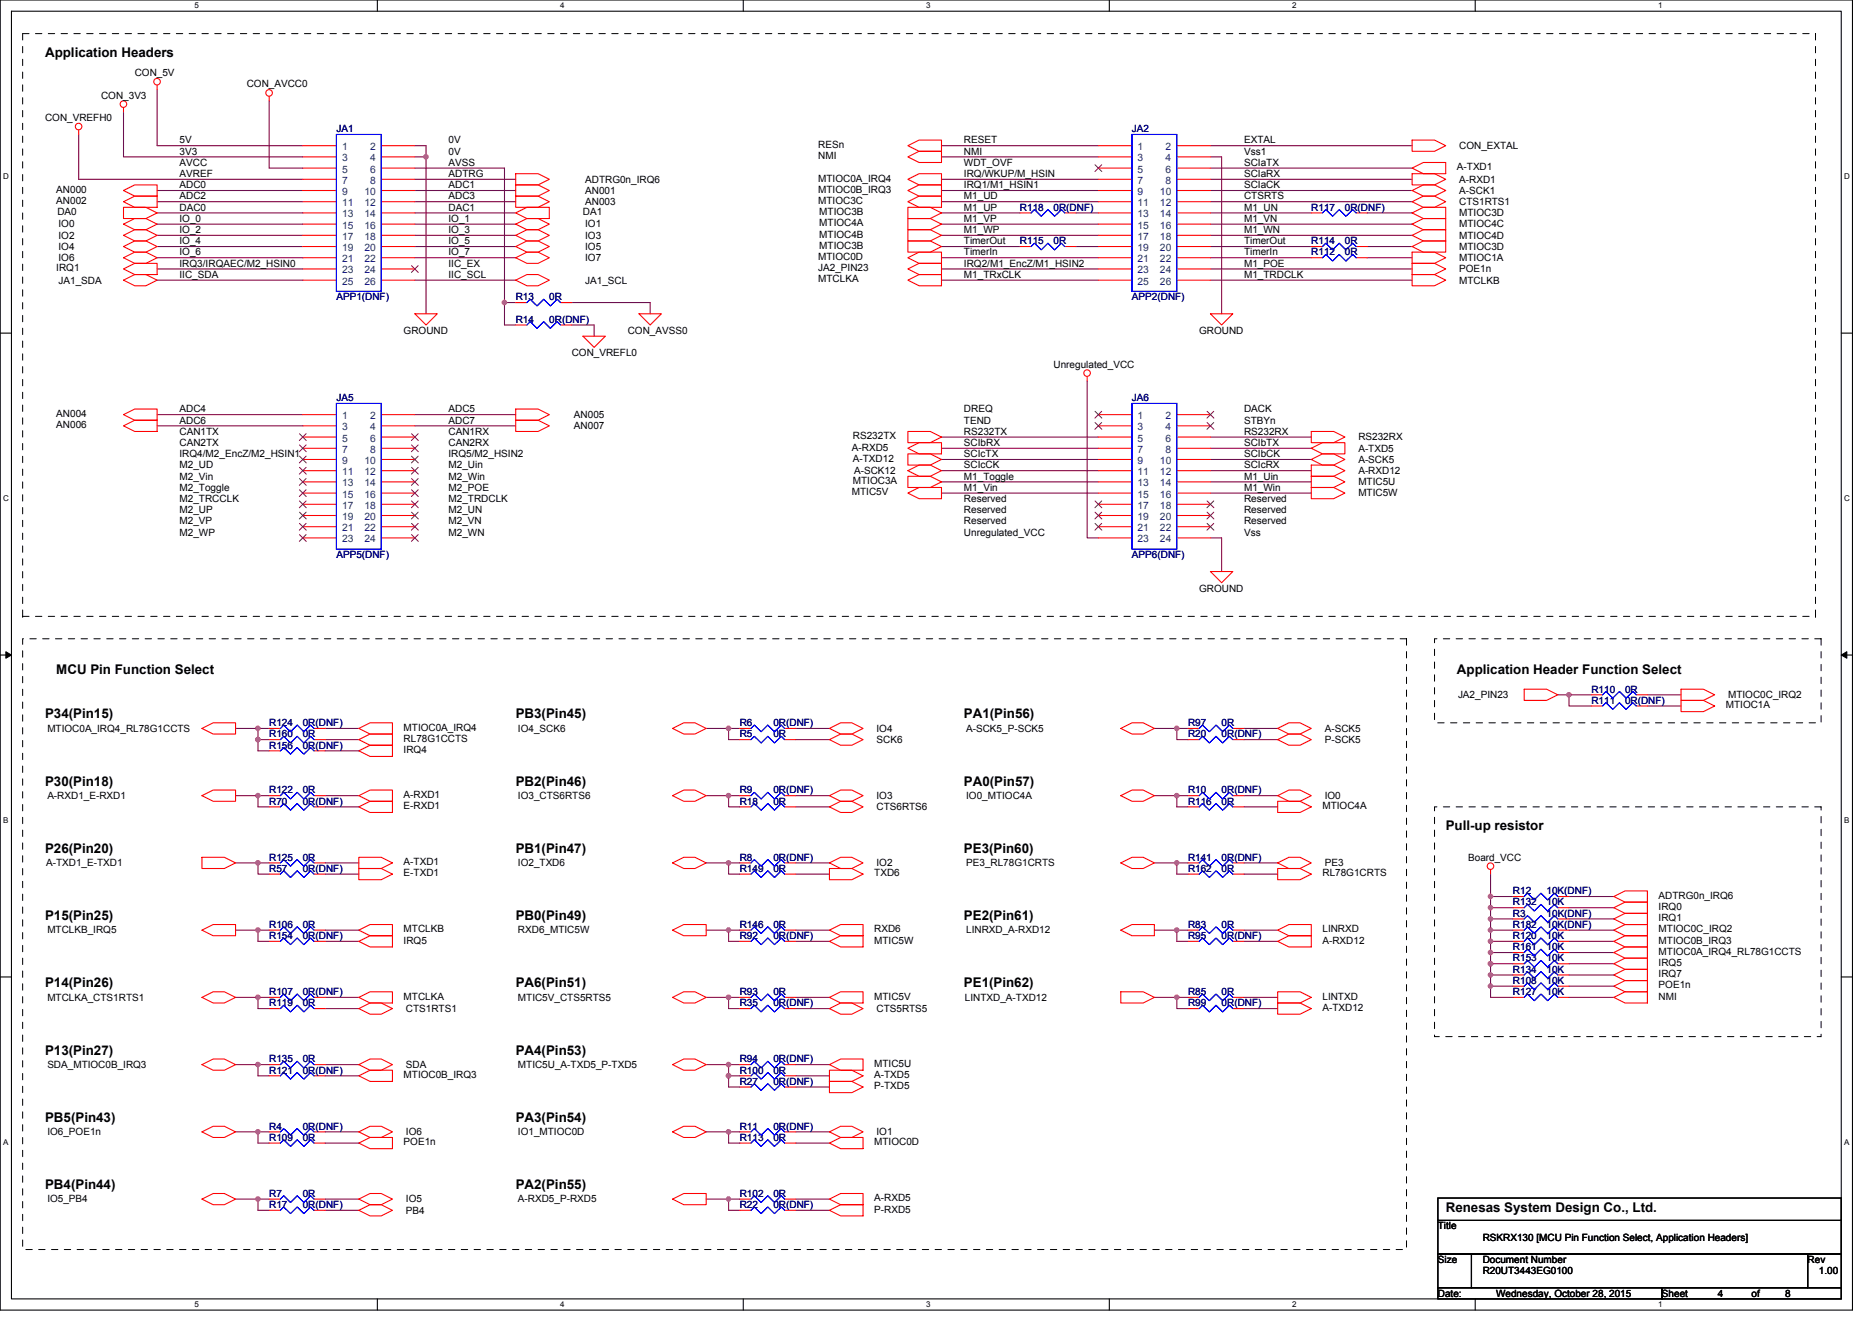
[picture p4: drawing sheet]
<svg xmlns="http://www.w3.org/2000/svg" width="297mm" height="210mm" viewBox="0 0 297 210" stroke-linecap="round" stroke-linejoin="round" font-family="sans-serif">
<path d="M0 0h293.9v207.9h-293.9zM1.8 1.8h290.4v204.3h-290.4z" fill="none" stroke="#000" stroke-width=".17"/>
<g fill="#fff">
<path d="M30.8 .2h.7v1.4h-.7z"/>
<path d="M30.8 206.3h.7v1.4h-.7z"/>
</g>
<path d="M59.9 0v1.8M59.9 206.1v1.8" fill="none" stroke="#000" stroke-width=".17"/>
<g fill="#fff">
<path d="M88.9 .2h.7v1.4h-.7z"/>
<path d="M88.9 206.3h.7v1.4h-.7z"/>
</g>
<path d="M117.9 0v1.8M117.9 206.1v1.8" fill="none" stroke="#000" stroke-width=".17"/>
<g fill="#fff">
<path d="M147 .2h.7v1.4h-.7z"/>
<path d="M147 206.3h.7v1.4h-.7z"/>
</g>
<path d="M176 0v1.8M176 206.1v1.8" fill="none" stroke="#000" stroke-width=".17"/>
<g fill="#fff">
<path d="M205 .2h.7v1.4h-.7z"/>
<path d="M205 206.3h.7v1.4h-.7z"/>
</g>
<path d="M234.1 0v1.8M234.1 206.1v1.8" fill="none" stroke="#000" stroke-width=".17"/>
<g fill="#fff">
<path d="M263.1 .2h.7v1.4h-.7z"/>
<path d="M263.1 206.3h.7v1.4h-.7z"/>
<path d="M.5 27.3h.9v1.4h-.9z"/>
<path d="M292.6 27.3h.9v1.4h-.9z"/>
<path d="M.5 78.4h.9v1.4h-.9z"/>
<path d="M292.6 78.4h.9v1.4h-.9z"/>
</g>
<path d="M0 52.9h1.8M292.2 52.9h1.7" fill="none" stroke="#000" stroke-width=".17"/>
<g fill="#fff">
<path d="M.5 129.5h.8v1.4h-.8z"/>
<path d="M292.6 129.5h.9v1.4h-.9z"/>
</g>
<path d="M0 103.9h1.8M292.2 103.9h1.7" fill="none" stroke="#000" stroke-width=".17"/>
<path d="M.9 103.4l.9 .5-.9 .5zM292.2 103.9l.8-.5v1z" fill="#000" stroke="#000" stroke-width=".16"/>
<g fill="#fff">
<path d="M.5 180.5h.8v1.4h-.8z"/>
<path d="M292.6 180.5h.9v1.4h-.9z"/>
</g>
<path d="M0 155h1.8M292.2 155h1.7M228.2 190.1h64v3.5h-64zM228.2 193.6h64v5.4h-64zM228.2 199h5.3v5.3h-5.3zM233.5 199h53.3v5.3h-53.3zM286.8 199h5.4v5.3h-5.4zM228.2 204.3h35.5v1.8h-35.5zM263.7 204.3h28.5v1.8h-28.5z" fill="none" stroke="#000" stroke-width=".17"/>
<g fill="none" stroke="#800040" stroke-width=".17">
<path d="M19.6 17.8v7.1h28.4M24.9 14.2v8.9h23.1M42.7 16v10.7h5.3M12.5 21.3v7.1h35.5M24.9 30.2h23.1M24.9 32h23.1M24.9 35.6h23.1M24.9 37.3h23.1M24.9 39.1h23.1M24.9 33.8h23.1M65.8 23.1h1.8v1.8h-1.8M65.8 39.1h16"/>
<path d="M65.8 37.3h16M65.8 35.6h16M65.8 28.4h16M65.8 26.7h14.2v21.3M65.8 30.2h16M65.8 32h16M65.8 33.8h16M67.6 24.9v24.9M149.4 24.9h24.9M149.4 39.1h12.4M149.4 32h24.9M149.4 35.6h24.9"/>
<path d="M149.4 37.3h24.9M149.4 23.1h24.9M149.4 28.4h24.9M149.4 30.2h24.9M149.4 33.8h12.4M170.7 39.1h3.6M170.7 33.8h3.6M192.1 39.1h16M192.1 33.8h16M192.1 23.1h32M192.1 28.4h32M192.1 30.2h32"/>
<path d="M192.1 26.7h32M192.1 24.9h1.7v24.9M192.1 32h32M192.1 35.6h32M192.1 37.3h32M217 33.8h7.1M217 39.1h7.1M24.9 40.9h23.1M24.9 42.7h23.1M24.9 44.4h23.1M65.8 44.4h16M65.8 40.9h16"/>
<path d="M81.8 48h-1.8v3.6h1.8M90.7 51.6h3.6v1.7M90.7 48h12.5v1.8M149.4 44.5h24.9M149.4 40.9h24.9M149.4 42.7h24.9M192.1 40.9h16M192.1 42.7h32M192.1 44.4h32M217 40.9h7.1M24.9 65.8h23.1M24.9 67.6h23.1"/>
<path d="M65.8 65.8h16M65.8 67.6h16M149.4 76.5h24.9M149.4 78.2h24.9M149.4 69.3h24.9M149.4 71.1h24.9M149.4 72.9h24.9M149.4 74.7h24.9M172.5 60.5v24.8h1.8M192.1 76.5h16M192.1 78.2h16M192.1 69.3h16"/>
<path d="M192.1 71.1h16M192.1 72.9h16M192.1 74.7h16M192.1 85.3h1.7v5.4M37.4 115.6h3.5M40.9 117.3v1.8h1.8M40.9 115.6v1.7M40.9 117.3h1.8M40.9 115.6h1.8M51.6 117.3h5.3M51.6 115.6h5.3M51.6 119.1h5.3"/>
<path d="M112.1 115.6h3.5M115.6 115.6v1.7h1.8M115.6 115.6h1.8M126.3 117.3h5.3M126.3 115.6h5.3M183.2 115.6h3.5M186.7 115.6h1.8M186.7 115.6v1.7h1.8M197.4 115.6h5.3M197.4 117.3h5.3M247.2 110.2h1.8M249 110.2h3.5"/>
<path d="M249 110.2v1.8h3.5M261.4 110.2h5.3M261.4 112h5.3M37.4 126.2h3.5M37.4 136.9h3.5M40.9 126.2h1.8M40.9 136.9v1.8h1.8M40.9 136.9h1.8M40.9 126.2v1.8h1.8M51.6 128h5.3M51.6 126.2h5.3M51.6 138.7h5.3"/>
<path d="M51.6 136.9h5.3M112.1 126.2h3.5M112.1 136.9h3.5v1.8h1.8M115.6 126.2h1.8M115.6 136.9h1.8M115.6 126.2v1.8h1.8M126.3 128h5.3M126.3 126.2h5.3M126.3 138.7h5.3M126.3 136.9h5.3M183.2 136.9h3.5M183.2 126.2h3.5"/>
<path d="M186.7 126.2h1.8M186.7 136.9h1.8M186.7 126.2v1.8h1.8M186.7 136.9v1.8h1.8M197.4 126.2h5.3M197.4 128h5.3M197.4 136.9h5.3M197.4 138.7h5.3M236.5 138.7v3.5M37.4 147.6h3.5M37.4 158.2h3.5v1.8h1.8M40.9 158.2h1.8"/>
<path d="M40.9 147.6h1.8M40.9 147.6v1.8h1.8M51.6 147.6h5.3M51.6 158.2h5.3M51.6 149.4h5.3M112.1 158.2h3.5M112.1 147.6h3.5M115.6 158.2v1.8h1.8M115.6 147.6v1.8h1.8M115.6 158.2h1.8M115.6 147.6h1.8M126.3 158.2h5.3"/>
<path d="M126.3 147.6h5.3M126.3 149.4h5.3M183.2 147.6h3.5M183.2 158.2h3.5M186.7 147.6v1.8h1.8M186.7 147.6h1.8M186.7 158.2v1.8h1.8M186.7 158.2h1.8M197.4 147.6h5.3M197.4 149.4h5.3M197.4 158.2h5.3M236.5 149.4v1.7"/>
<path d="M236.5 144v1.8M236.5 156.5v1.7h3.6M236.5 142.2h3.6M236.5 145.8h3.6M236.5 145.8v1.8h3.6M236.5 152.9h3.6M236.5 156.5h3.6M236.5 152.9v1.8h3.6M236.5 151.1h3.6M236.5 149.4h3.6M236.5 151.1v1.8M236.5 154.7v1.8"/>
<path d="M236.5 147.6v1.8M236.5 142.2v1.8h3.6M249 145.8h7.1M249 142.2h7.1M249 147.6h7.1M249 152.9h7.1M249 156.5h7.1M249 154.7h7.1M249 158.2h7.1M249 151.1h7.1M249 149.4h7.1M249 144h7.1"/>
<path d="M37.4 179.6h3.5v1.8h1.8M37.4 168.9h3.5v1.8h1.8M40.9 168.9h1.8M40.9 179.6h1.8M51.6 179.6h5.3M51.6 170.7h5.3M51.6 160h5.3M51.6 168.9h5.3M112.1 168.9h3.5M112.1 179.6h3.5M115.6 168.9v1.8M115.6 179.6v1.8h1.8"/>
<path d="M115.6 170.7v1.8h1.8M115.6 168.9h1.8M115.6 179.6h1.8M115.6 170.7h1.8M126.3 168.9h5.3M126.3 179.6h5.3M126.3 170.7h5.3M126.3 172.5h5.3M126.3 160h5.3M197.4 160h5.3M37.4 190.2h3.5M40.9 190.2v1.8h1.8"/>
<path d="M40.9 190.2h1.8M51.6 181.4h5.3M51.6 190.2h5.3M51.6 192h5.3M112.1 190.2h3.5M115.6 190.2v1.8h1.8M115.6 190.2h1.8M126.3 181.4h5.3M126.3 192h5.3M126.3 190.2h5.3"/>
</g>
<g fill="#f0f" stroke="#f0f" stroke-width=".17">
<circle cx="80" cy="48" r=".35"/>
<circle cx="67.6" cy="24.9" r=".35"/>
<circle cx="248.9" cy="110.2" r=".35"/>
<circle cx="236.5" cy="144" r=".35"/>
<circle cx="236.5" cy="145.8" r=".35"/>
<circle cx="236.5" cy="152.9" r=".35"/>
<circle cx="236.5" cy="156.5" r=".35"/>
<circle cx="115.6" cy="158.2" r=".35"/>
<circle cx="40.9" cy="147.6" r=".35"/>
<circle cx="40.9" cy="168.9" r=".35"/>
<circle cx="40.9" cy="117.3" r=".35"/>
<circle cx="40.9" cy="115.6" r=".35"/>
<circle cx="40.9" cy="179.6" r=".35"/>
<circle cx="40.9" cy="158.2" r=".35"/>
<circle cx="40.9" cy="190.2" r=".35"/>
<circle cx="115.6" cy="115.6" r=".35"/>
<circle cx="115.6" cy="126.2" r=".35"/>
<circle cx="115.6" cy="136.9" r=".35"/>
<circle cx="115.6" cy="147.6" r=".35"/>
<circle cx="115.6" cy="168.9" r=".35"/>
<circle cx="115.6" cy="170.7" r=".35"/>
<circle cx="115.6" cy="179.6" r=".35"/>
<circle cx="186.7" cy="126.2" r=".35"/>
<circle cx="186.7" cy="136.9" r=".35"/>
<circle cx="236.5" cy="142.2" r=".35"/>
<circle cx="186.7" cy="147.6" r=".35"/>
<circle cx="186.7" cy="158.2" r=".35"/>
<circle cx="115.6" cy="190.2" r=".35"/>
<circle cx="186.7" cy="115.6" r=".35"/>
<circle cx="236.5" cy="151.1" r=".35"/>
<circle cx="40.9" cy="126.2" r=".35"/>
<circle cx="40.9" cy="136.9" r=".35"/>
<circle cx="236.5" cy="154.7" r=".35"/>
<circle cx="236.5" cy="149.3" r=".35"/>
<circle cx="236.5" cy="147.6" r=".35"/>
</g>
<g fill="none" stroke="#f00" stroke-width=".17">
<path d="M19.6 17.1v.7M24.9 13.5v.7M42.7 15.3v.7M12.5 20.6v.7M19.6 30.2l1.8-.9h3.5v1.8h-3.5zM19.6 32l1.8-.9h3.5v1.8h-3.5zM19.6 32.9h3.6l1.7 .9-1.7 .9h-3.6zM19.6 35.6l1.8-.9h1.8l1.7 .9-1.7 .8h-1.8zM19.6 37.3l1.8-.9h1.8l1.7 .9-1.7 .9h-1.8zM19.6 39.1l1.8-.9h1.8l1.7 .9-1.7 .9h-1.8zM48 33.8h5.4M48 39.1h5.4"/>
<path d="M48 23.1h5.4M48 24.9h5.4M48 26.7h5.4M48 28.4h5.4M48 30.2h5.4M48 32h5.4M48 35.6h5.4M48 37.3h5.4M60.5 33.8h5.3M60.5 39.1h5.3M60.5 23.1h5.3M60.5 24.9h5.3"/>
<path d="M60.5 26.7h5.3M60.5 28.4h5.3M60.5 30.2h5.3M60.5 32h5.3M60.5 35.6h5.3M60.5 37.3h5.3M81.8 33.8l1.8-.9h3.6v1.8h-3.6zM81.8 37.3l1.8-.9h1.8l1.8 .9-1.8 .9h-1.8zM81.8 39.1l1.8-.9h1.8l1.8 .9-1.8 .9h-1.8zM81.8 31.1h3.6l1.8 .9-1.8 .9h-3.6zM81.8 29.3h3.6l1.8 .9-1.8 .9h-3.6zM81.8 35.6l1.8-.9h1.8l1.8 .9-1.8 .8h-1.8z"/>
<path d="M81.8 27.6h3.6l1.8 .8-1.8 .9h-3.6zM144.1 36.4h3.5l1.8 .9-1.8 .9h-3.5zM144.1 23.1l1.7-.9h3.6v1.8h-3.6zM144.1 24.9l1.7-.9h3.6v1.8h-3.6zM144.1 28.4l1.7-.8h3.6v1.7h-3.6zM144.1 30.2l1.7-.9h3.6v1.8h-3.6zM144.1 32l1.7-.9h3.6v1.8h-3.6zM144.1 32.9h3.5l1.8 .9-1.8 .9h-3.5zM144.1 34.7h3.5l1.8 .9-1.8 .8h-3.5zM144.1 38.2h3.5l1.8 .9-1.8 .9h-3.5zM161.8 33.8h1.8M161.8 39.1h1.8"/>
<path d="M168.9 33.8h1.8M168.9 39.1h1.8M174.3 33.8h5.3M174.3 39.1h5.3M174.3 23.1h5.3M174.3 24.9h5.3M174.3 26.7h5.3M174.3 28.4h5.3M174.3 30.2h5.3M174.3 32h5.3M174.3 35.6h5.3M174.3 37.3h5.3"/>
<path d="M186.7 33.8h5.4M186.7 39.1h5.4M186.7 23.1h5.4M186.7 24.9h5.4M186.7 26.7h5.4M186.7 28.4h5.4M186.7 30.2h5.4M186.7 32h5.4M186.7 35.6h5.4M186.7 37.3h5.4M208.1 33.8h1.7M208.1 39.1h1.7"/>
<path d="M215.2 33.8h1.8M215.2 39.1h1.8M224.1 26.7l1.7-.9h3.6v1.8h-3.6zM224.1 37.3l1.7-.9h3.6v1.8h-3.6zM224.1 33.8l1.7-.9h3.6v1.8h-3.6zM224.1 35.6l1.7-.9h3.6v1.7h-3.6zM224.1 27.6h3.5l1.8 .8-1.8 .9h-3.5zM224.1 30.2l1.7-.9h1.8l1.8 .9-1.8 .9h-1.8zM224.1 39.1l1.7-.9h3.6v1.8h-3.6zM224.1 32l1.7-.9h1.8l1.8 .9-1.8 .9h-1.8zM224.1 22.2h3.5l1.8 .9-1.8 .9h-3.5zM19.6 42.7l1.8-.9h3.5v1.8h-3.5z"/>
<path d="M19.6 40.9l1.8-.9h1.8l1.7 .9-1.7 .9h-1.8zM19.6 44.4l1.8-.8h1.8l1.7 .8-1.7 .9h-1.8zM48 40.9h5.4M48 42.7h5.4M48 44.4h5.4M60.5 40.9h5.3M60.5 42.7h5.3M60.5 44.4h5.3M65.8 49.8h3.6l-1.8 1.8zM81.8 48h1.8M81.8 51.6h1.8M81.8 40.9l1.8-.9h1.8l1.8 .9-1.8 .9h-1.8z"/>
<path d="M81.8 44.4l1.8-.8h1.8l1.8 .8-1.8 .9h-1.8zM88.9 48h1.8M88.9 51.6h1.8M92.5 53.3h3.6l-1.8 1.8zM101.4 49.8h3.5l-1.7 1.8zM144.1 44.5l1.7-.9h3.6v1.7h-3.6zM144.1 40.9l1.7-.9h3.6v1.8h-3.6zM144.1 42.7l1.7-.9h3.6v1.8h-3.6zM172.5 59.7v.8M174.3 40.9h5.3M174.3 42.7h5.3M174.3 44.4h5.3"/>
<path d="M186.7 40.9h5.4M186.7 42.7h5.4M186.7 44.4h5.4M192.1 49.8h3.5l-1.8 1.8zM208.1 40.9h1.7M215.2 40.9h1.8M224.1 41.8h3.5l1.8 .9-1.8 .9h-3.5zM224.1 43.6h3.5l1.8 .9-1.8 .8h-3.5zM224.1 40h3.5l1.8 .9-1.8 .9h-3.5zM19.6 65.8l1.8-.9h3.5v1.8h-3.5zM19.6 67.6l1.8-.9h3.5v1.8h-3.5zM48 65.8h5.4"/>
<path d="M48 67.6h5.4M48 69.3h5.4M48 71.1h5.4M48 72.9h5.4M48 74.7h5.4M48 76.5h5.4M48 78.2h5.4M60.5 65.8h5.3M60.5 67.6h5.3M60.5 69.3h5.3M60.5 71.1h5.3M60.5 72.9h5.3"/>
<path d="M60.5 74.7h5.3M60.5 76.5h5.3M60.5 78.2h5.3M81.8 64.9h3.6l1.8 .9-1.8 .9h-3.6zM81.8 66.7h3.6l1.8 .9-1.8 .9h-3.6zM144.1 78.2l1.7-.9h3.6v1.8h-3.6zM144.1 68.5h3.5l1.8 .8-1.8 .9h-3.5zM144.1 71.1l1.7-.9h3.6v1.8h-3.6zM144.1 75.6h3.5l1.8 .9-1.8 .8h-3.5zM144.1 72h3.5l1.8 .9-1.8 .9h-3.5zM144.1 74.7l1.7-.9h1.8l1.8 .9-1.8 .9h-1.8zM174.3 65.8h5.3"/>
<path d="M174.3 67.6h5.3M174.3 69.3h5.3M174.3 71.1h5.3M174.3 72.9h5.3M174.3 74.7h5.3M174.3 76.5h5.3M174.3 78.2h5.3M186.7 65.8h5.4M186.7 67.6h5.4M186.7 69.3h5.4M186.7 71.1h5.4M186.7 72.9h5.4"/>
<path d="M186.7 74.7h5.4M186.7 76.5h5.4M186.7 78.2h5.4M208.1 75.6h3.5l1.8 .9-1.8 .8h-3.5zM208.1 77.3h3.5l1.8 .9-1.8 .9h-3.5zM208.1 68.5h3.5l1.8 .8-1.8 .9h-3.5zM208.1 71.1l1.7-.9h3.6v1.8h-3.6zM208.1 72.9l1.7-.9h1.8l1.8 .9-1.8 .9h-1.8zM208.1 73.8h3.5l1.8 .9-1.8 .9h-3.5zM48 80h5.4M48 81.8h5.4M48 83.6h5.4"/>
<path d="M48 85.3h5.4M60.5 80h5.3M60.5 81.8h5.3M60.5 83.6h5.3M60.5 85.3h5.3M174.3 80h5.3M174.3 81.8h5.3M174.3 83.6h5.3M174.3 85.3h5.3M186.7 80h5.4M186.7 81.8h5.4M186.7 83.6h5.4"/>
<path d="M186.7 85.3h5.4M192.1 90.7h3.5l-1.8 1.8zM32 115.6l1.8-.9h3.6v1.8h-3.6zM42.7 117.3h1.8M42.7 115.6h1.8M42.7 119.1h1.8M49.8 117.3h1.8M49.8 115.6h1.8M49.8 119.1h1.8M56.9 115.6l1.8-.9h3.6v1.8h-3.6zM56.9 117.3l1.8-.8h3.6v1.7h-3.6zM56.9 119.1l1.8-.9h3.6v1.8h-3.6z"/>
<path d="M106.7 115.6l1.8-.9h1.8l1.8 .9-1.8 .9h-1.8zM117.4 117.3h1.8M117.4 115.6h1.8M124.5 117.3h1.8M124.5 115.6h1.8M131.6 115.6l1.8-.9h1.8l1.7 .9-1.7 .9h-1.8zM131.6 117.3l1.8-.8h1.8l1.7 .8-1.7 .9h-1.8zM177.8 115.6l1.8-.9h1.8l1.8 .9-1.8 .9h-1.8zM188.5 117.3h1.8M188.5 115.6h1.8M195.6 117.3h1.8M195.6 115.6h1.8"/>
<path d="M202.7 115.6l1.8-.9h1.8l1.8 .9-1.8 .9h-1.8zM202.7 117.3l1.8-.8h1.8l1.8 .8-1.8 .9h-1.8zM241.8 109.3h3.6l1.8 .9-1.8 .9h-3.6zM252.5 112h1.8M252.5 110.2h1.8M259.6 112h1.8M259.6 110.2h1.8M266.7 111.1h3.6l1.8 .9-1.8 .9h-3.6zM266.7 109.3h3.6l1.8 .9-1.8 .9h-3.6zM32 126.2l1.8-.9h3.6v1.8h-3.6zM32 136h3.6l1.8 .9-1.8 .9h-3.6zM42.7 138.7h1.8"/>
<path d="M42.7 136.9h1.8M42.7 128h1.8M42.7 126.2h1.8M49.8 138.7h1.8M49.8 136.9h1.8M49.8 128h1.8M49.8 126.2h1.8M56.9 128l1.8-.9h3.6v1.8h-3.6zM56.9 126.2l1.8-.9h3.6v1.8h-3.6zM56.9 136h3.6l1.8 .9-1.8 .9h-3.6zM56.9 137.8h3.6l1.8 .9-1.8 .9h-3.6zM106.7 126.2l1.8-.9h1.8l1.8 .9-1.8 .9h-1.8z"/>
<path d="M106.7 136.9l1.8-.9h1.8l1.8 .9-1.8 .9h-1.8zM117.4 138.7h1.8M117.4 136.9h1.8M117.4 128h1.8M117.4 126.2h1.8M124.5 138.7h1.8M124.5 136.9h1.8M124.5 128h1.8M124.5 126.2h1.8M131.6 137.8h3.6l1.7 .9-1.7 .9h-3.6zM131.6 126.2l1.8-.9h1.8l1.7 .9-1.7 .9h-1.8zM131.6 128l1.8-.9h1.8l1.7 .9-1.7 .9h-1.8z"/>
<path d="M131.6 136.9l1.8-.9h1.8l1.7 .9-1.7 .9h-1.8zM177.8 126.2l1.8-.9h1.8l1.8 .9-1.8 .9h-1.8zM177.8 136.9l1.8-.9h1.8l1.8 .9-1.8 .9h-1.8zM188.5 138.7h1.8M188.5 136.9h1.8M188.5 128h1.8M188.5 126.2h1.8M195.6 138.7h1.8M195.6 136.9h1.8M195.6 128h1.8M195.6 126.2h1.8M202.7 127.1h3.6l1.8 .9-1.8 .9h-3.6z"/>
<path d="M202.7 137.8h3.6l1.8 .9-1.8 .9h-3.6zM202.7 126.2l1.8-.9h1.8l1.8 .9-1.8 .9h-1.8zM202.7 136.9l1.8-.9h1.8l1.8 .9-1.8 .9h-1.8zM236.5 138v.7M32 158.2l1.8-.8h1.8l1.8 .8-1.8 .9h-1.8zM32 147.6l1.8-.9h3.6v1.8h-3.6zM42.7 149.4h1.8M42.7 147.6h1.8M42.7 158.2h1.8M49.8 149.4h1.8M49.8 147.6h1.8M49.8 158.2h1.8"/>
<path d="M56.9 149.4l1.8-.9h3.6v1.7h-3.6zM56.9 158.2l1.8-.8h3.6v1.7h-3.6zM56.9 147.6l1.8-.9h3.6v1.8h-3.6zM106.7 158.2l1.8-.8h1.8l1.8 .8-1.8 .9h-1.8zM106.7 147.6l1.8-.9h3.6v1.8h-3.6zM117.4 149.4h1.8M117.4 147.6h1.8M117.4 158.2h1.8M124.5 149.4h1.8M124.5 147.6h1.8M124.5 158.2h1.8M131.6 158.2l1.8-.8h3.5v1.7h-3.5z"/>
<path d="M131.6 147.6l1.8-.9h3.5v1.8h-3.5zM131.6 149.4l1.8-.9h3.5v1.7h-3.5zM177.8 147.6l1.8-.9h3.6v1.8h-3.6zM177.8 157.4h3.6l1.8 .8-1.8 .9h-3.6zM188.5 149.4h1.8M188.5 147.6h1.8M188.5 158.2h1.8M195.6 149.4h1.8M195.6 147.6h1.8M195.6 158.2h1.8M202.7 147.6l1.8-.9h3.6v1.8h-3.6zM202.7 149.4l1.8-.9h3.6v1.7h-3.6z"/>
<path d="M202.7 157.4h3.6l1.8 .8-1.8 .9h-3.6zM202.7 159.1h3.6l1.8 .9-1.8 .9h-3.6zM240.1 145.8h1.7M240.1 142.2h1.7M240.1 149.4h1.7M240.1 144h1.7M240.1 147.6h1.7M240.1 158.2h1.7M240.1 154.7h1.7M240.1 152.9h1.7M240.1 151.1h1.7M240.1 156.5h1.7"/>
<path d="M247.2 145.8h1.8M247.2 142.2h1.8M247.2 149.4h1.8M247.2 144h1.8M247.2 147.6h1.8M247.2 158.2h1.8M247.2 154.7h1.8M247.2 152.9h1.8M247.2 151.1h1.8M247.2 156.5h1.8M256.1 142.2l1.7-.8h3.6v1.7h-3.6zM256.1 145.8l1.7-.9h3.6v1.8h-3.6z"/>
<path d="M256.1 147.6l1.7-.9h3.6v1.8h-3.6zM256.1 149.4l1.7-.9h3.6v1.7h-3.6zM256.1 152.9l1.7-.9h3.6v1.8h-3.6zM256.1 156.5l1.7-.9h3.6v1.8h-3.6zM256.1 144l1.7-.9h3.6v1.8h-3.6zM256.1 154.7l1.7-.9h3.6v1.8h-3.6zM256.1 158.2l1.7-.8h3.6v1.7h-3.6zM256.1 151.1l1.7-.9h3.6v1.8h-3.6zM32 179.6l1.8-.9h1.8l1.8 .9-1.8 .9h-1.8zM32 168.9l1.8-.9h1.8l1.8 .9-1.8 .9h-1.8zM42.7 160h1.8M42.7 168.9h1.8"/>
<path d="M42.7 179.6h1.8M42.7 170.7h1.8M49.8 160h1.8M49.8 168.9h1.8M49.8 179.6h1.8M49.8 170.7h1.8M56.9 170.7l1.8-.9h3.6v1.8h-3.6zM56.9 179.6l1.8-.9h1.8l1.8 .9-1.8 .9h-1.8zM56.9 168.9l1.8-.9h1.8l1.8 .9-1.8 .9h-1.8zM56.9 160l1.8-.9h1.8l1.8 .9-1.8 .9h-1.8zM106.7 168.9l1.8-.9h1.8l1.8 .9-1.8 .9h-1.8zM106.7 179.6l1.8-.9h1.8l1.8 .9-1.8 .9h-1.8z"/>
<path d="M117.4 160h1.8M117.4 168.9h1.8M117.4 179.6h1.8M117.4 172.5h1.8M117.4 170.7h1.8M124.5 160h1.8M124.5 168.9h1.8M124.5 179.6h1.8M124.5 172.5h1.8M124.5 170.7h1.8M131.6 168.9l1.8-.9h3.5v1.8h-3.5zM131.6 169.8h3.6l1.7 .9-1.7 .9h-3.6z"/>
<path d="M131.6 171.6h3.6l1.7 .9-1.7 .9h-3.6zM131.6 160l1.8-.9h1.8l1.7 .9-1.7 .9h-1.8zM131.6 179.6l1.8-.9h1.8l1.7 .9-1.7 .9h-1.8zM188.5 160h1.8M195.6 160h1.8M32 190.2l1.8-.8h1.8l1.8 .8-1.8 .9h-1.8zM42.7 181.4h1.8M42.7 190.2h1.8M42.7 192h1.8M49.8 181.4h1.8M49.8 190.2h1.8M49.8 192h1.8"/>
<path d="M56.9 181.4l1.8-.9h3.6v1.7h-3.6zM56.9 190.2l1.8-.8h1.8l1.8 .8-1.8 .9h-1.8zM56.9 192l1.8-.9h1.8l1.8 .9-1.8 .9h-1.8zM106.7 190.2l1.8-.8h3.6v1.7h-3.6zM117.4 181.4h1.8M117.4 190.2h1.8M117.4 192h1.8M124.5 181.4h1.8M124.5 190.2h1.8M124.5 192h1.8M131.6 181.4l1.8-.9h3.5v1.7h-3.5zM131.6 192l1.8-.9h3.5v1.8h-3.5z"/>
<path d="M131.6 190.2l1.8-.8h3.5v1.7h-3.5z"/>
<circle cx="19.6" cy="16.5" r=".52"/>
<circle cx="24.9" cy="13" r=".52"/>
<circle cx="42.7" cy="14.7" r=".52"/>
<circle cx="12.5" cy="20.1" r=".52"/>
<circle cx="172.5" cy="59.2" r=".52"/>
<circle cx="236.5" cy="137.4" r=".52"/>
</g>
<path d="M3.6 5.3h284.5M3.6 5.3v92.5M288.1 5.3h.1M3.6 97.8h284.5M3.6 97.8h.1M288.1 97.8h.1M288.1 97.8v-92.5M3.6 101.3h219.6v96.9h-219.6zM227.6 101.3h61.4v13.4h-61.4zM227.6 128h61.4v36.5h-61.4z" fill="none" stroke="#000" stroke-width=".16" stroke-dasharray="1 1 1 1 1 1 1 1"/>
<g fill="none" stroke="#00f" stroke-width=".17">
<path d="M53.4 21.3h7.1v24.9h-7.1zM163.6 39.1l.5-.5 1.1 1 1.1-1 1 1 1.1-1 .5 .5M163.6 33.8l.5-.5 1.1 1 1.1-1 1 1 1.1-1 .5 .5M179.6 21.3h7.1v24.9h-7.1zM209.8 33.8l.6-.5 1.1 1 1-1 1.1 1 1-1 .6 .5M209.8 39.1l.6-.5 1.1 1 1-1 1.1 1 1-1 .6 .5M83.6 48l.5-.5 1.1 1 1.1-1 1 1 1.1-1 .5 .5M83.6 51.6l.5-.6 1.1 1.1 1.1-1.1 1 1.1 1.1-1.1 .5 .6M209.8 40.9l.6-.5 1.1 1 1-1 1.1 1 1-1 .6 .5M53.4 64h7.1v23.1h-7.1zM179.6 64h7.1v23.1h-7.1zM44.5 117.3l.5-.5 1.1 1.1 1.1-1.1 1 1.1 1.1-1.1 .5 .5"/>
<path d="M44.5 115.6l.5-.6 1.1 1.1 1.1-1.1 1 1.1 1.1-1.1 .5 .6M44.5 119.1l.5-.5 1.1 1.1 1.1-1.1 1 1.1 1.1-1.1 .5 .5M119.2 117.3l.5-.5 1.1 1.1 1-1.1 1.1 1.1 1.1-1.1 .5 .5M119.2 115.6l.5-.6 1.1 1.1 1-1.1 1.1 1.1 1.1-1.1 .5 .6M190.3 115.6l.5-.6 1.1 1.1 1.1-1.1 1 1.1 1.1-1.1 .5 .6M190.3 117.3l.5-.5 1.1 1.1 1.1-1.1 1 1.1 1.1-1.1 .5 .5M254.3 112l.5-.5 1.1 1 1.1-1 1 1 1.1-1 .5 .5M254.3 110.2l.5-.5 1.1 1.1 1.1-1.1 1 1.1 1.1-1.1 .5 .5M44.5 138.7l.5-.5 1.1 1 1.1-1 1 1 1.1-1 .5 .5M44.5 128l.5-.5 1.1 1 1.1-1 1 1 1.1-1 .5 .5M44.5 126.2l.5-.5 1.1 1.1 1.1-1.1 1 1.1 1.1-1.1 .5 .5M44.5 136.9l.5-.5 1.1 1 1.1-1 1 1 1.1-1 .5 .5"/>
<path d="M119.2 138.7l.5-.5 1.1 1 1-1 1.1 1 1.1-1 .5 .5M119.2 136.9l.5-.5 1.1 1 1-1 1.1 1 1.1-1 .5 .5M119.2 128l.5-.5 1.1 1 1-1 1.1 1 1.1-1 .5 .5M119.2 126.2l.5-.5 1.1 1.1 1-1.1 1.1 1.1 1.1-1.1 .5 .5M190.3 136.9l.5-.5 1.1 1 1.1-1 1 1 1.1-1 .5 .5M190.3 138.7l.5-.5 1.1 1 1.1-1 1 1 1.1-1 .5 .5M190.3 128l.5-.5 1.1 1 1.1-1 1 1 1.1-1 .5 .5M190.3 126.2l.5-.5 1.1 1.1 1.1-1.1 1 1.1 1.1-1.1 .5 .5M44.5 147.6l.5-.6 1.1 1.1 1.1-1.1 1 1.1 1.1-1.1 .5 .6M44.5 149.4l.5-.6 1.1 1.1 1.1-1.1 1 1.1 1.1-1.1 .5 .6M44.5 158.2l.5-.5 1.1 1.1 1.1-1.1 1 1.1 1.1-1.1 .5 .5M119.2 149.4l.5-.6 1.1 1.1 1-1.1 1.1 1.1 1.1-1.1 .5 .6"/>
<path d="M119.2 158.2l.5-.5 1.1 1.1 1-1.1 1.1 1.1 1.1-1.1 .5 .5M119.2 147.6l.5-.6 1.1 1.1 1-1.1 1.1 1.1 1.1-1.1 .5 .6M190.3 149.4l.5-.6 1.1 1.1 1.1-1.1 1 1.1 1.1-1.1 .5 .6M190.3 158.2l.5-.5 1.1 1.1 1.1-1.1 1 1.1 1.1-1.1 .5 .5M190.3 147.6l.5-.6 1.1 1.1 1.1-1.1 1 1.1 1.1-1.1 .5 .6M241.8 145.8l.6-.5 1.1 1 1-1 1.1 1 1.1-1 .5 .5M241.8 142.2l.6-.5 1.1 1.1 1-1.1 1.1 1.1 1.1-1.1 .5 .5M241.8 144l.6-.5 1.1 1 1-1 1.1 1 1.1-1 .5 .5M241.8 158.2l.6-.5 1.1 1.1 1-1.1 1.1 1.1 1.1-1.1 .5 .5M241.8 149.4l.6-.6 1.1 1.1 1-1.1 1.1 1.1 1.1-1.1 .5 .6M241.8 154.7l.6-.5 1.1 1 1-1 1.1 1 1.1-1 .5 .5M241.8 152.9l.6-.5 1.1 1 1-1 1.1 1 1.1-1 .5 .5"/>
<path d="M241.8 151.1l.6-.5 1.1 1.1 1-1.1 1.1 1.1 1.1-1.1 .5 .5M241.8 156.5l.6-.6 1.1 1.1 1-1.1 1.1 1.1 1.1-1.1 .5 .6M241.8 147.6l.6-.6 1.1 1.1 1-1.1 1.1 1.1 1.1-1.1 .5 .6M44.5 168.9l.5-.5 1.1 1 1.1-1 1 1 1.1-1 .5 .5M44.5 179.6l.5-.6 1.1 1.1 1.1-1.1 1 1.1 1.1-1.1 .5 .6M44.5 160l.5-.5 1.1 1 1.1-1 1 1 1.1-1 .5 .5M44.5 170.7l.5-.5 1.1 1 1.1-1 1 1 1.1-1 .5 .5M119.2 160l.5-.5 1.1 1 1-1 1.1 1 1.1-1 .5 .5M119.2 172.5l.5-.6 1.1 1.1 1-1.1 1.1 1.1 1.1-1.1 .5 .6M119.2 168.9l.5-.5 1.1 1 1-1 1.1 1 1.1-1 .5 .5M119.2 170.7l.5-.5 1.1 1 1-1 1.1 1 1.1-1 .5 .5M119.2 179.6l.5-.6 1.1 1.1 1-1.1 1.1 1.1 1.1-1.1 .5 .6"/>
<path d="M190.3 160l.5-.5 1.1 1 1.1-1 1 1 1.1-1 .5 .5M44.5 192l.5-.5 1.1 1.1 1.1-1.1 1 1.1 1.1-1.1 .5 .5M44.5 181.4l.5-.6 1.1 1.1 1.1-1.1 1 1.1 1.1-1.1 .5 .6M44.5 190.2l.5-.5 1.1 1.1 1.1-1.1 1 1.1 1.1-1.1 .5 .5M119.2 181.4l.5-.6 1.1 1.1 1-1.1 1.1 1.1 1.1-1.1 .5 .6M119.2 190.2l.5-.5 1.1 1.1 1-1.1 1.1 1.1 1.1-1.1 .5 .5M119.2 192l.5-.5 1.1 1.1 1-1.1 1.1 1.1 1.1-1.1 .5 .5"/>
</g>
<g fill="none" stroke="#804000" stroke-width=".16">
<path d="M173.8 26.1l1 1.1M174.8 26.1l-1.1 1.1M65.3 42.1l1.1 1.1M66.4 42.1l-1.1 1.1M47.5 68.8l1.1 1.1M47.5 70.6l1.1 1.1M47.5 72.4l1.1 1M47.5 74.1l1.1 1.1M47.5 75.9l1.1 1.1M47.5 77.7l1.1 1.1M47.5 79.5l1.1 1.1M48.6 68.8l-1.1 1.1"/>
<path d="M48.6 70.6l-1.1 1.1M48.6 72.4l-1.1 1M48.6 74.1l-1.1 1.1M48.6 75.9l-1.1 1.1M48.6 77.7l-1.1 1.1M48.6 79.5l-1.1 1.1M65.3 68.8l1.1 1.1M65.3 70.6l1.1 1.1M65.3 72.4l1.1 1M65.3 74.1l1.1 1.1M65.3 75.9l1.1 1.1M65.3 77.7l1.1 1.1"/>
<path d="M65.3 79.5l1.1 1.1M66.4 68.8l-1.1 1.1M66.4 70.6l-1.1 1.1M66.4 72.4l-1.1 1M66.4 74.1l-1.1 1.1M66.4 75.9l-1.1 1.1M66.4 77.7l-1.1 1.1M66.4 79.5l-1.1 1.1M173.8 65.3l1 1M173.8 67l1 1.1M173.8 79.5l1 1.1M174.8 65.3l-1.1 1"/>
<path d="M174.8 67l-1.1 1.1M174.8 79.5l-1.1 1.1M191.5 65.3l1.1 1M191.5 67l1.1 1.1M191.5 79.5l1.1 1.1M192.6 65.3l-1.1 1M192.6 67l-1.1 1.1M192.6 79.5l-1.1 1.1M47.5 81.3l1.1 1M47.5 83l1.1 1.1M47.5 84.8l1.1 1.1M48.6 81.3l-1.1 1"/>
<path d="M48.6 83l-1.1 1.1M48.6 84.8l-1.1 1.1M65.3 81.3l1.1 1M65.3 83l1.1 1.1M65.3 84.8l1.1 1.1M66.4 81.3l-1.1 1M66.4 83l-1.1 1.1M66.4 84.8l-1.1 1.1M173.8 81.3l1 1M173.8 83l1 1.1M174.8 83l-1.1 1.1M174.8 81.3l-1.1 1"/>
<path d="M191.5 81.3l1.1 1M191.5 83l1.1 1.1M192.6 81.3l-1.1 1M192.6 83l-1.1 1.1"/>
</g>
<g font-size="2.1">
<text x="7.2" y="9.1">Application Headers</text>
<text x="8.9" y="106.9">MCU Pin Function Select</text>
<text x="231.2" y="106.9">Application Header Function Select</text>
<text x="7.2" y="114">P34(Pin15)</text>
<text x="81.8" y="114">PB3(Pin45)</text>
<text x="152.9" y="114">PA1(Pin56)</text>
<text x="7.2" y="124.7">P30(Pin18)</text>
<text x="81.8" y="124.7">PB2(Pin46)</text>
<text x="152.9" y="124.7">PA0(Pin57)</text>
<text x="229.4" y="131.8">Pull-up resistor</text>
<text x="7.2" y="135.3">P26(Pin20)</text>
<text x="81.8" y="135.3">PB1(Pin47)</text>
<text x="152.9" y="135.3">PE3(Pin60)</text>
<text x="7.2" y="146">P15(Pin25)</text>
<text x="81.8" y="146">PB0(Pin49)</text>
<text x="152.9" y="146">PE2(Pin61)</text>
<text x="7.2" y="156.7">P14(Pin26)</text>
<text x="81.8" y="156.7">PA6(Pin51)</text>
<text x="152.9" y="156.7">PE1(Pin62)</text>
<text x="7.2" y="167.3">P13(Pin27)</text>
<text x="81.8" y="167.3">PA4(Pin53)</text>
<text x="7.2" y="178">PB5(Pin43)</text>
<text x="81.8" y="178">PA3(Pin54)</text>
<text x="7.2" y="188.7">PB4(Pin44)</text>
<text x="81.8" y="188.7">PA2(Pin55)</text>
<text x="229.4" y="192.2">Renesas System Design Co., Ltd.</text>
</g>
<g font-size="1.6">
<text x="16" y="15.6">CON_3V3</text>
<text x="21.4" y="12.1">CON_5V</text>
<text x="39.2" y="13.9">CON_AVCC0</text>
<text x="7.2" y="19.2">CON_VREFH0</text>
<text x="28.5" y="22.8">5V</text>
<text x="71.2" y="22.8">0V</text>
<text x="129.8" y="23.5">RESn</text>
<text x="152.9" y="22.8">RESET</text>
<text x="197.4" y="22.8">EXTAL</text>
<text x="231.5" y="23.6">CON_EXTAL</text>
<text x="28.5" y="24.5">3V3</text>
<text x="28.5" y="26.3">AVCC</text>
<text x="28.5" y="28.1">AVREF</text>
<text x="28.5" y="29.9">ADC0</text>
<text x="71.2" y="24.5">0V</text>
<text x="71.2" y="26.3">AVSS</text>
<text x="71.2" y="28.1">ADTRG</text>
<text x="71.2" y="29.9">ADC1</text>
<text x="92.9" y="29">ADTRG0n_IRQ6</text>
<text x="129.8" y="25.3">NMI</text>
<text x="129.8" y="28.8">MTIOC0A_IRQ4</text>
<text x="152.9" y="24.5">NMI</text>
<text x="152.9" y="26.3">WDT_OVF</text>
<text x="152.9" y="28.1">IRQ/WKUP/M_HSIN</text>
<text x="152.9" y="29.9">IRQ1/M1_HSIN1</text>
<text x="197.4" y="24.5">Vss1</text>
<text x="197.4" y="26.3">SCIaTX</text>
<text x="197.4" y="28.1">SCIaRX</text>
<text x="197.4" y="29.9">SCIaCK</text>
<text x="231.2" y="27">A-TXD1</text>
<text x="231.5" y="29">A-RXD1</text>
<text x="8.9" y="30.6">AN000</text>
<text x="8.9" y="32.4">AN002</text>
<text x="9.1" y="34.1">DA0</text>
<text x="28.5" y="33.4">DAC0</text>
<text x="28.5" y="31.6">ADC2</text>
<text x="28.5" y="35.2">IO_0</text>
<text x="71.2" y="33.4">DAC1</text>
<text x="71.2" y="35.2">IO_1</text>
<text x="71.2" y="31.6">ADC3</text>
<text x="92.5" y="34.1">DA1</text>
<text x="92.9" y="32.5">AN003</text>
<text x="92.9" y="30.8">AN001</text>
<text x="129.8" y="30.6">MTIOC0B_IRQ3</text>
<text x="129.8" y="32.4">MTIOC3C</text>
<text x="130" y="34.1">MTIOC3B</text>
<text x="130" y="35.9">MTIOC4A</text>
<text x="152.9" y="31.6">M1_UD</text>
<text x="152.9" y="33.4">M1_UP</text>
<text x="152.9" y="35.2">M1_VP</text>
<text x="197.4" y="31.6">CTSRTS</text>
<text x="197.4" y="33.4">M1_UN</text>
<text x="197.4" y="35.2">M1_VN</text>
<text x="231.5" y="34.3">MTIOC3D</text>
<text x="231.5" y="30.8">A-SCK1</text>
<text x="231.5" y="32.5">CTS1RTS1</text>
<text x="9.3" y="36.1">IO0</text>
<text x="9.3" y="37.9">IO2</text>
<text x="9.3" y="39.6">IO4</text>
<text x="9.3" y="41.4">IO6</text>
<text x="28.5" y="37">IO_2</text>
<text x="28.5" y="38.8">IO_4</text>
<text x="28.5" y="40.5">IO_6</text>
<text x="71.2" y="37">IO_3</text>
<text x="71.2" y="38.8">IO_5</text>
<text x="71.2" y="40.5">IO_7</text>
<text x="92.9" y="37.9">IO3</text>
<text x="92.9" y="39.6">IO5</text>
<text x="92.9" y="41.4">IO7</text>
<text x="92.9" y="36.1">IO1</text>
<text x="129.8" y="41.3">MTIOC0D</text>
<text x="130" y="37.7">MTIOC4B</text>
<text x="130" y="39.5">MTIOC3B</text>
<text x="152.9" y="37">M1_WP</text>
<text x="152.9" y="38.8">TimerOut</text>
<text x="152.9" y="40.5">TimerIn</text>
<text x="197.4" y="37">M1_WN</text>
<text x="197.4" y="38.8">TimerOut</text>
<text x="197.4" y="40.5">TimerIn</text>
<text x="231.5" y="37.9">MTIOC4D</text>
<text x="231.5" y="36.1">MTIOC4C</text>
<text x="231.5" y="39.6">MTIOC3D</text>
<text x="231.5" y="41.4">MTIOC1A</text>
<text x="8.9" y="43">IRQ1</text>
<text x="9.3" y="45">JA1_SDA</text>
<text x="28.5" y="42.3">IRQ3/IRQAEC/M2_HSIN0</text>
<text x="28.5" y="44.1">IIC_SDA</text>
<text x="71.2" y="42.3">IIC_EX</text>
<text x="71.2" y="44.1">IIC_SCL</text>
<text x="92.9" y="45">JA1_SCL</text>
<text x="129.8" y="44.8">MTCLKA</text>
<text x="129.8" y="43">JA2_PIN23</text>
<text x="152.9" y="42.3">IRQ2/M1_EncZ/M1_HSIN2</text>
<text x="152.9" y="44.1">M1_TRxCLK</text>
<text x="197.4" y="42.3">M1_POE</text>
<text x="197.4" y="44.1">M1_TRDCLK</text>
<text x="231.5" y="43.2">POE1n</text>
<text x="231.5" y="45">MTCLKB</text>
<text x="64" y="53">GROUND</text>
<text x="99.6" y="53">CON_AVSS0</text>
<text x="190.3" y="53">GROUND</text>
<text x="90.7" y="56.5">CON_VREFL0</text>
<text x="167.2" y="58.3">Unregulated_VCC</text>
<text x="28.5" y="65.4">ADC4</text>
<text x="71.2" y="65.4">ADC5</text>
<text x="152.9" y="65.4">DREQ</text>
<text x="197.4" y="65.4">DACK</text>
<text x="8.9" y="66.1">AN004</text>
<text x="8.9" y="67.9">AN006</text>
<text x="28.5" y="67.2">ADC6</text>
<text x="28.5" y="69">CAN1TX</text>
<text x="28.5" y="70.8">CAN2TX</text>
<text x="71.2" y="67.2">ADC7</text>
<text x="71.2" y="69">CAN1RX</text>
<text x="71.2" y="70.8">CAN2RX</text>
<text x="91.1" y="66.3">AN005</text>
<text x="91.1" y="68.1">AN007</text>
<text x="135.2" y="71.5">A-RXD5</text>
<text x="135.3" y="69.7">RS232TX</text>
<text x="152.9" y="67.2">TEND</text>
<text x="152.9" y="69">RS232TX</text>
<text x="152.9" y="70.8">SCIbRX</text>
<text x="197.4" y="67.2">STBYn</text>
<text x="197.4" y="69">RS232RX</text>
<text x="197.4" y="70.8">SCIbTX</text>
<text x="215.5" y="69.9">RS232RX</text>
<text x="215.5" y="71.6">A-TXD5</text>
<text x="28.5" y="72.5">IRQ4/M2_EncZ/M2_HSIN1</text>
<text x="28.5" y="74.3">M2_UD</text>
<text x="28.5" y="76.1">M2_Vin</text>
<text x="28.5" y="77.9">M2_Toggle</text>
<text x="71.2" y="72.5">IRQ5/M2_HSIN2</text>
<text x="71.2" y="74.3">M2_Uin</text>
<text x="71.2" y="76.1">M2_Win</text>
<text x="71.2" y="77.9">M2_POE</text>
<text x="135.3" y="76.8">MTIOC3A</text>
<text x="135.3" y="73.3">A-TXD12</text>
<text x="135.5" y="75.2">A-SCK12</text>
<text x="152.9" y="72.5">SCIcTX</text>
<text x="152.9" y="74.3">SCIcCK</text>
<text x="152.9" y="76.1">M1_Toggle</text>
<text x="152.9" y="77.9">M1_Vin</text>
<text x="197.4" y="72.5">SCIbCK</text>
<text x="197.4" y="74.3">SCIcRX</text>
<text x="197.4" y="76.1">M1_Uin</text>
<text x="197.4" y="77.9">M1_Win</text>
<text x="215.5" y="77">MTIC5U</text>
<text x="215.5" y="73.4">A-SCK5</text>
<text x="215.5" y="75.2">A-RXD12</text>
<text x="28.5" y="79.7">M2_TRCCLK</text>
<text x="28.5" y="81.4">M2_UP</text>
<text x="28.5" y="83.2">M2_VP</text>
<text x="71.2" y="79.7">M2_TRDCLK</text>
<text x="71.2" y="81.4">M2_UN</text>
<text x="71.2" y="83.2">M2_VN</text>
<text x="135.2" y="78.6">MTIC5V</text>
<text x="152.9" y="79.7">Reserved</text>
<text x="152.9" y="81.4">Reserved</text>
<text x="152.9" y="83.2">Reserved</text>
<text x="197.4" y="79.7">Reserved</text>
<text x="197.4" y="81.4">Reserved</text>
<text x="197.4" y="83.2">Reserved</text>
<text x="215.5" y="78.8">MTIC5W</text>
<text x="28.5" y="85">M2_WP</text>
<text x="71.2" y="85">M2_WN</text>
<text x="152.9" y="85">Unregulated_VCC</text>
<text x="197.4" y="85">Vss</text>
<text x="190.3" y="93.9">GROUND</text>
<text x="231.3" y="110.8">JA2_PIN23</text>
<text x="273.9" y="112.4">MTIOC1A</text>
<text x="274.2" y="110.8">MTIOC0C_IRQ2</text>
<text x="7.5" y="116.1">MTIOC0A_IRQ4_RL78G1CCTS</text>
<text x="64" y="115.9">MTIOC0A_IRQ4</text>
<text x="64" y="117.7">RL78G1CCTS</text>
<text x="64" y="119.5">IRQ4</text>
<text x="82.2" y="116.1">IO4_SCK6</text>
<text x="139.1" y="116.1">IO4</text>
<text x="139.1" y="117.9">SCK6</text>
<text x="153.3" y="116.1">A-SCK5_P-SCK5</text>
<text x="210.2" y="116.1">A-SCK5</text>
<text x="210.2" y="117.9">P-SCK5</text>
<text x="7.5" y="126.8">A-RXD1_E-RXD1</text>
<text x="64" y="128.4">E-RXD1</text>
<text x="64" y="126.6">A-RXD1</text>
<text x="82.2" y="126.8">IO3_CTS6RTS6</text>
<text x="139.1" y="126.8">IO3</text>
<text x="139.1" y="128.5">CTS6RTS6</text>
<text x="153.3" y="126.8">IO0_MTIOC4A</text>
<text x="209.8" y="128.4">MTIOC4A</text>
<text x="210.2" y="126.8">IO0</text>
<text x="7.3" y="137.4">A-TXD1_E-TXD1</text>
<text x="64" y="137.3">A-TXD1</text>
<text x="82.2" y="137.4">IO2_TXD6</text>
<text x="139.1" y="137.4">IO2</text>
<text x="153.3" y="137.4">PE3_RL78G1CRTS</text>
<text x="210.2" y="137.4">PE3</text>
<text x="233" y="136.5">Board_VCC</text>
<text x="64" y="139">E-TXD1</text>
<text x="138.7" y="139">TXD6</text>
<text x="209.8" y="139">RL78G1CRTS</text>
<text x="263.2" y="142.6">ADTRG0n_IRQ6</text>
<text x="7.5" y="148.1">MTCLKB_IRQ5</text>
<text x="64" y="149.7">IRQ5</text>
<text x="64" y="147.9">MTCLKB</text>
<text x="82.2" y="148.1">RXD6_MTIC5W</text>
<text x="138.7" y="147.9">RXD6</text>
<text x="138.7" y="149.7">MTIC5W</text>
<text x="153.3" y="148.1">LINRXD_A-RXD12</text>
<text x="209.8" y="147.9">LINRXD</text>
<text x="209.8" y="149.7">A-RXD12</text>
<text x="263.2" y="146.2">IRQ1</text>
<text x="263.2" y="147.9">MTIOC0C_IRQ2</text>
<text x="263.2" y="149.7">MTIOC0B_IRQ3</text>
<text x="263.2" y="144.4">IRQ0</text>
<text x="263.2" y="153.3">IRQ5</text>
<text x="263.2" y="155">IRQ7</text>
<text x="263.2" y="151.5">MTIOC0A_IRQ4_RL78G1CCTS</text>
<text x="7.5" y="158.8">MTCLKA_CTS1RTS1</text>
<text x="64" y="158.6">MTCLKA</text>
<text x="64.4" y="160.5">CTS1RTS1</text>
<text x="82.2" y="158.8">MTIC5V_CTS5RTS5</text>
<text x="138.7" y="158.6">MTIC5V</text>
<text x="139.1" y="160.5">CTS5RTS5</text>
<text x="153.1" y="158.8">LINTXD_A-TXD12</text>
<text x="209.8" y="158.6">LINTXD</text>
<text x="209.8" y="160.4">A-TXD12</text>
<text x="263.2" y="156.8">POE1n</text>
<text x="263.2" y="158.6">NMI</text>
<text x="7.5" y="169.4">SDA_MTIOC0B_IRQ3</text>
<text x="64" y="171">MTIOC0B_IRQ3</text>
<text x="64.4" y="169.4">SDA</text>
<text x="82.2" y="169.4">MTIC5U_A-TXD5_P-TXD5</text>
<text x="138.7" y="169.3">MTIC5U</text>
<text x="138.7" y="171">A-TXD5</text>
<text x="138.7" y="172.8">P-TXD5</text>
<text x="7.5" y="180.1">IO6_POE1n</text>
<text x="64" y="181.7">POE1n</text>
<text x="64.4" y="180.1">IO6</text>
<text x="82.2" y="180.1">IO1_MTIOC0D</text>
<text x="138.7" y="181.7">MTIOC0D</text>
<text x="139.1" y="180.1">IO1</text>
<text x="7.5" y="190.8">IO5_PB4</text>
<text x="64.4" y="190.8">IO5</text>
<text x="82.2" y="190.8">A-RXD5_P-RXD5</text>
<text x="138.7" y="190.6">A-RXD5</text>
<text x="64.4" y="192.6">PB4</text>
<text x="138.7" y="192.4">P-RXD5</text>
<text x="228.2" y="195.1">Title</text>
<text x="235.3" y="196.8">RSKRX130 [MCU Pin Function Select, Application Headers]</text>
<text x="228.2" y="200.4">Size</text>
<text x="235.3" y="200.4">Document Number</text>
<text x="235.3" y="202.2">R20UT3443EG0100</text>
<text x="286.8" y="200.4">Rev</text>
<text x="288.6" y="202.2">1.00</text>
<text x="228.2" y="205.7">Date:</text>
<text x="237.4" y="205.7">Wednesday, October 28, 2015</text>
<text x="263.7" y="205.7">Sheet</text>
<text x="272.6" y="205.7">4</text>
<text x="277.9" y="205.7">of</text>
<text x="283.3" y="205.7">8</text>
</g>
<g font-size="1.6" fill="#000080">
<text x="53.4" y="21">JA1</text>
<text x="179.6" y="21">JA2</text>
<text x="161.8" y="33.4">R118</text>
<text x="167.2" y="33.4">0R(DNF)</text>
<text x="208.1" y="33.4">R117</text>
<text x="213.4" y="33.4">0R(DNF)</text>
<text x="161.8" y="38.8">R115</text>
<text x="167.2" y="38.8">0R</text>
<text x="208.1" y="38.8">R114</text>
<text x="208.1" y="40.5">R112</text>
<text x="213.4" y="38.8">0R</text>
<text x="213.4" y="40.5">0R</text>
<text x="53.4" y="47.6">APP1(DNF)</text>
<text x="81.8" y="47.6">R13</text>
<text x="87.2" y="47.6">0R</text>
<text x="179.6" y="47.6">APP2(DNF)</text>
<text x="81.8" y="51.2">R14</text>
<text x="87.2" y="51.2">0R(DNF)</text>
<text x="53.4" y="63.6">JA5</text>
<text x="179.6" y="63.6">JA6</text>
<text x="53.4" y="88.5">APP5(DNF)</text>
<text x="179.6" y="88.5">APP6(DNF)</text>
<text x="252.5" y="111.7">R111</text>
<text x="252.5" y="109.9">R110</text>
<text x="257.8" y="111.7">0R(DNF)</text>
<text x="257.8" y="109.9">0R</text>
<text x="42.7" y="117">R160</text>
<text x="42.7" y="115.2">R124</text>
<text x="42.7" y="118.8">R156</text>
<text x="48" y="117">0R</text>
<text x="48" y="115.2">0R(DNF)</text>
<text x="48" y="118.8">0R(DNF)</text>
<text x="117.4" y="117">R5</text>
<text x="117.4" y="115.2">R6</text>
<text x="122.7" y="117">0R</text>
<text x="122.7" y="115.2">0R(DNF)</text>
<text x="188.5" y="115.2">R97</text>
<text x="188.5" y="117">R20</text>
<text x="193.8" y="115.2">0R</text>
<text x="193.8" y="117">0R(DNF)</text>
<text x="42.7" y="125.9">R122</text>
<text x="48" y="125.9">0R</text>
<text x="117.4" y="125.9">R9</text>
<text x="122.7" y="125.9">0R(DNF)</text>
<text x="188.5" y="125.9">R10</text>
<text x="193.8" y="125.9">0R(DNF)</text>
<text x="42.7" y="127.7">R70</text>
<text x="48" y="127.7">0R(DNF)</text>
<text x="117.4" y="127.7">R18</text>
<text x="122.7" y="127.7">0R</text>
<text x="188.5" y="127.7">R116</text>
<text x="193.8" y="127.7">0R</text>
<text x="42.7" y="136.5">R125</text>
<text x="48" y="136.5">0R</text>
<text x="117.4" y="136.5">R8</text>
<text x="122.7" y="136.5">0R(DNF)</text>
<text x="188.5" y="136.5">R141</text>
<text x="193.8" y="136.5">0R(DNF)</text>
<text x="42.7" y="138.3">R57</text>
<text x="48" y="138.3">0R(DNF)</text>
<text x="117.4" y="138.3">R149</text>
<text x="122.7" y="138.3">0R</text>
<text x="188.5" y="138.3">R162</text>
<text x="193.8" y="138.3">0R</text>
<text x="240.1" y="141.9">R12</text>
<text x="240.1" y="143.7">R132</text>
<text x="245.4" y="143.7">10K</text>
<text x="245.4" y="141.9">10K(DNF)</text>
<text x="42.7" y="147.2">R106</text>
<text x="42.7" y="149">R154</text>
<text x="48" y="147.2">0R</text>
<text x="48" y="149">0R(DNF)</text>
<text x="117.4" y="149">R92</text>
<text x="117.4" y="147.2">R146</text>
<text x="122.7" y="147.2">0R</text>
<text x="122.7" y="149">0R(DNF)</text>
<text x="188.5" y="149">R95</text>
<text x="188.5" y="147.2">R83</text>
<text x="193.8" y="149">0R(DNF)</text>
<text x="193.8" y="147.2">0R</text>
<text x="240.1" y="145.4">R3</text>
<text x="240.1" y="149">R120</text>
<text x="240.1" y="147.2">R182</text>
<text x="245.4" y="149">10K</text>
<text x="245.4" y="147.2">10K(DNF)</text>
<text x="245.4" y="145.4">10K(DNF)</text>
<text x="240.1" y="154.3">R134</text>
<text x="240.1" y="152.5">R153</text>
<text x="240.1" y="150.8">R161</text>
<text x="245.4" y="154.3">10K</text>
<text x="245.4" y="152.5">10K</text>
<text x="245.4" y="150.8">10K</text>
<text x="42.7" y="157.9">R107</text>
<text x="42.7" y="159.7">R119</text>
<text x="48" y="157.9">0R(DNF)</text>
<text x="48" y="159.7">0R</text>
<text x="117.4" y="159.7">R35</text>
<text x="117.4" y="157.9">R93</text>
<text x="122.7" y="159.7">0R(DNF)</text>
<text x="122.7" y="157.9">0R</text>
<text x="188.5" y="157.9">R85</text>
<text x="188.5" y="159.7">R99</text>
<text x="193.8" y="157.9">0R</text>
<text x="193.8" y="159.7">0R(DNF)</text>
<text x="240.1" y="157.9">R127</text>
<text x="240.1" y="156.1">R108</text>
<text x="245.4" y="157.9">10K</text>
<text x="245.4" y="156.1">10K</text>
<text x="42.7" y="168.6">R135</text>
<text x="42.7" y="170.3">R121</text>
<text x="48" y="168.6">0R</text>
<text x="48" y="170.3">0R(DNF)</text>
<text x="117.4" y="172.1">R27</text>
<text x="117.4" y="168.6">R94</text>
<text x="117.4" y="170.3">R100</text>
<text x="122.7" y="170.3">0R</text>
<text x="122.7" y="172.1">0R(DNF)</text>
<text x="122.7" y="168.6">0R(DNF)</text>
<text x="42.7" y="179.2">R4</text>
<text x="48" y="179.2">0R(DNF)</text>
<text x="117.4" y="179.2">R11</text>
<text x="122.7" y="179.2">0R(DNF)</text>
<text x="42.7" y="181">R109</text>
<text x="48" y="181">0R</text>
<text x="117.4" y="181">R113</text>
<text x="122.7" y="181">0R</text>
<text x="42.7" y="191.7">R17</text>
<text x="42.7" y="189.9">R7</text>
<text x="48" y="191.7">0R(DNF)</text>
<text x="48" y="189.9">0R</text>
<text x="117.4" y="189.9">R102</text>
<text x="117.4" y="191.7">R22</text>
<text x="122.7" y="189.9">0R</text>
<text x="122.7" y="191.7">0R(DNF)</text>
</g>
<g font-size="1.6" fill="#004080">
<text x="54.3" y="23.8">1</text>
<text x="58.7" y="23.8">2</text>
<text x="180.5" y="23.8">1</text>
<text x="185" y="23.8">2</text>
<text x="54.3" y="25.6">3</text>
<text x="54.3" y="27.4">5</text>
<text x="54.3" y="29.2">7</text>
<text x="58.7" y="25.6">4</text>
<text x="58.7" y="27.4">6</text>
<text x="58.7" y="29.2">8</text>
<text x="180.5" y="25.6">3</text>
<text x="180.5" y="27.4">5</text>
<text x="180.5" y="29.2">7</text>
<text x="185" y="25.6">4</text>
<text x="185" y="27.4">6</text>
<text x="185" y="29.2">8</text>
<text x="54.3" y="30.9">9</text>
<text x="54.3" y="32.7">11</text>
<text x="54.3" y="34.5">13</text>
<text x="57.8" y="30.9">10</text>
<text x="57.8" y="32.7">12</text>
<text x="57.8" y="34.5">14</text>
<text x="180.5" y="30.9">9</text>
<text x="180.5" y="32.7">11</text>
<text x="180.5" y="34.5">13</text>
<text x="184.1" y="30.9">10</text>
<text x="184.1" y="32.7">12</text>
<text x="184.1" y="34.5">14</text>
<text x="54.3" y="36.3">15</text>
<text x="54.3" y="38.1">17</text>
<text x="54.3" y="39.8">19</text>
<text x="54.3" y="41.6">21</text>
<text x="57.8" y="36.3">16</text>
<text x="57.8" y="38.1">18</text>
<text x="57.8" y="39.8">20</text>
<text x="57.8" y="41.6">22</text>
<text x="180.5" y="36.3">15</text>
<text x="180.5" y="38.1">17</text>
<text x="180.5" y="39.8">19</text>
<text x="180.5" y="41.6">21</text>
<text x="184.1" y="36.3">16</text>
<text x="184.1" y="38.1">18</text>
<text x="184.1" y="39.8">20</text>
<text x="184.1" y="41.6">22</text>
<text x="54.3" y="43.4">23</text>
<text x="54.3" y="45.2">25</text>
<text x="57.8" y="43.4">24</text>
<text x="57.8" y="45.2">26</text>
<text x="180.5" y="43.4">23</text>
<text x="180.5" y="45.2">25</text>
<text x="184.1" y="43.4">24</text>
<text x="184.1" y="45.2">26</text>
<text x="54.3" y="66.5">1</text>
<text x="54.3" y="68.3">3</text>
<text x="54.3" y="70.1">5</text>
<text x="54.3" y="71.8">7</text>
<text x="58.7" y="66.5">2</text>
<text x="58.7" y="68.3">4</text>
<text x="58.7" y="70.1">6</text>
<text x="58.7" y="71.8">8</text>
<text x="180.5" y="66.5">1</text>
<text x="180.5" y="68.3">3</text>
<text x="180.5" y="70.1">5</text>
<text x="180.5" y="71.8">7</text>
<text x="185" y="66.5">2</text>
<text x="185" y="68.3">4</text>
<text x="185" y="70.1">6</text>
<text x="185" y="71.8">8</text>
<text x="54.3" y="73.6">9</text>
<text x="54.3" y="75.4">11</text>
<text x="54.3" y="77.2">13</text>
<text x="57.8" y="73.6">10</text>
<text x="57.8" y="75.4">12</text>
<text x="57.8" y="77.2">14</text>
<text x="180.5" y="73.6">9</text>
<text x="180.5" y="75.4">11</text>
<text x="180.5" y="77.2">13</text>
<text x="184.1" y="73.6">10</text>
<text x="184.1" y="75.4">12</text>
<text x="184.1" y="77.2">14</text>
<text x="54.3" y="79">15</text>
<text x="54.3" y="80.7">17</text>
<text x="54.3" y="82.5">19</text>
<text x="57.8" y="79">16</text>
<text x="57.8" y="80.7">18</text>
<text x="57.8" y="82.5">20</text>
<text x="180.5" y="79">15</text>
<text x="180.5" y="80.7">17</text>
<text x="180.5" y="82.5">19</text>
<text x="184.1" y="79">16</text>
<text x="184.1" y="80.7">18</text>
<text x="184.1" y="82.5">20</text>
<text x="54.3" y="84.3">21</text>
<text x="54.3" y="86.1">23</text>
<text x="57.8" y="84.3">22</text>
<text x="57.8" y="86.1">24</text>
<text x="180.5" y="84.3">21</text>
<text x="180.5" y="86.1">23</text>
<text x="184.1" y="84.3">22</text>
<text x="184.1" y="86.1">24</text>
</g>
<g font-size="1.3">
<text x="30.8" y="1.3">5</text>
<text x="88.9" y="1.3">4</text>
<text x="147" y="1.3">3</text>
<text x="205" y="1.3">2</text>
<text x="263.1" y="1.3">1</text>
<text x=".5" y="28.4">D</text>
<text x="292.6" y="28.4">D</text>
<text x=".5" y="79.5">C</text>
<text x="292.6" y="79.5">C</text>
<text x=".5" y="130.6">B</text>
<text x="292.6" y="130.6">B</text>
<text x=".5" y="181.7">A</text>
<text x="292.6" y="181.7">A</text>
<text x="30.8" y="207.4">5</text>
<text x="88.9" y="207.4">4</text>
<text x="147" y="207.4">3</text>
<text x="205" y="207.4">2</text>
<text x="263.1" y="207.4">1</text>
</g>
</svg>
